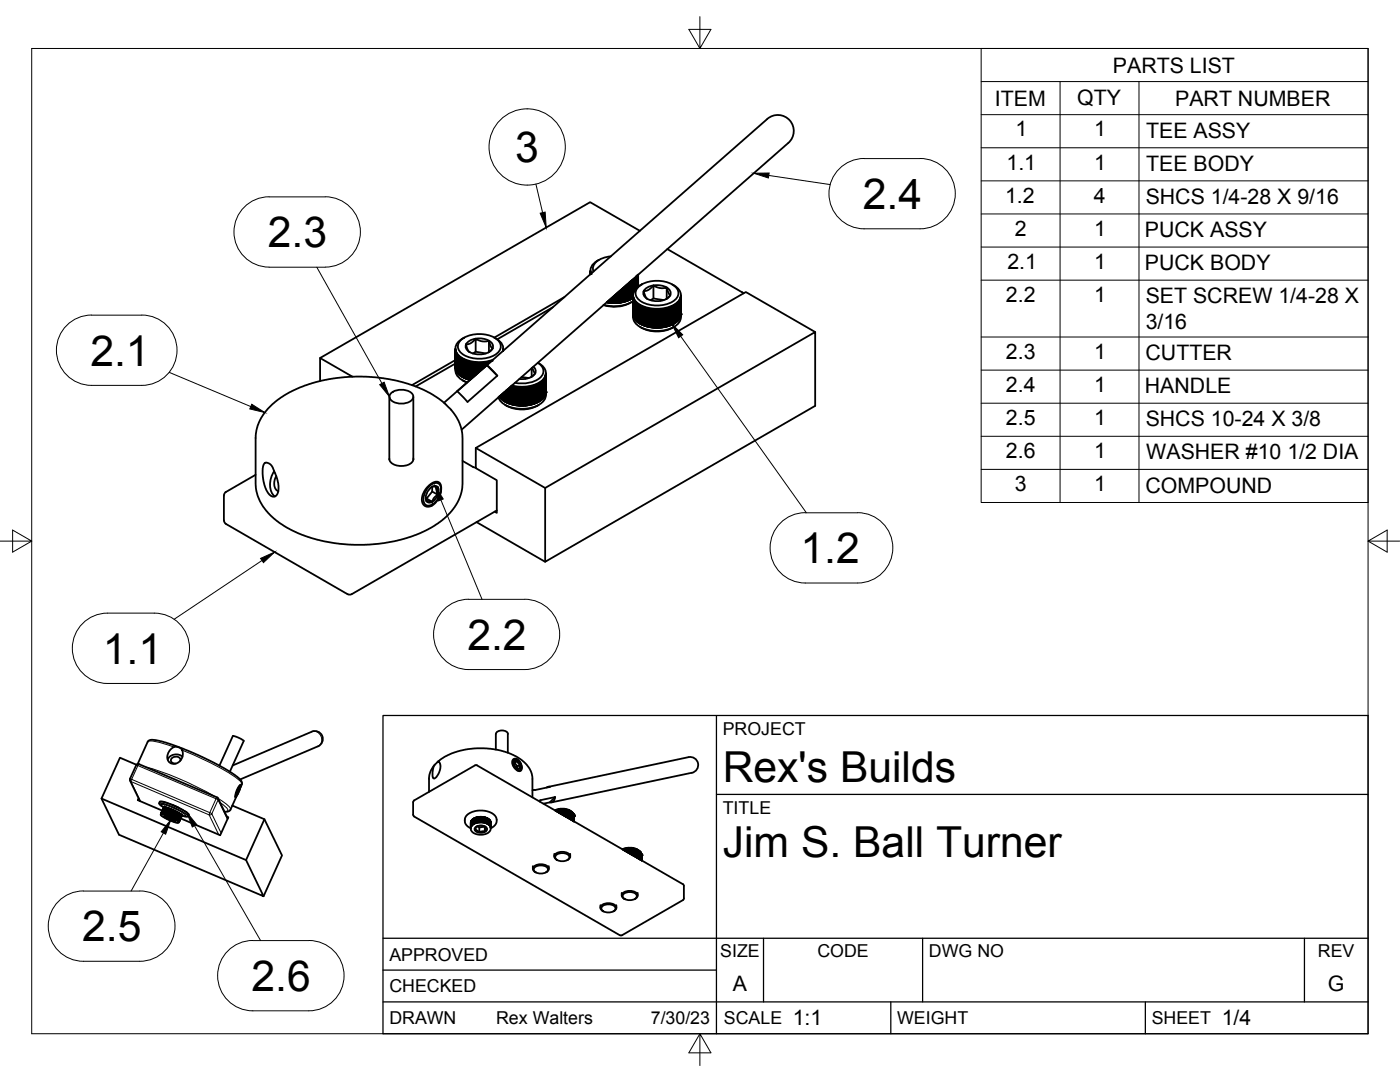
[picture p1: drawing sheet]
<svg xmlns="http://www.w3.org/2000/svg" width="279mm" height="216mm" viewBox="0 0 279 216" stroke-linecap="round" stroke-linejoin="round" font-family="sans-serif">
<!-- layer: Visible -->
<g fill="none" stroke="#000" stroke-width=".36">
<path d="M112.6 59.3l-14 8.1M117.8 54.1l.1 .4M117.8 54v.7M117.9 54.6v-.1v.2M119.2 52a2.08 2.08 0 0 0-1.2 2.6M119.5 51.8l-.3 .2M121.6 59.9v.4l-.2 .1v-.4M121.6 59.8v.6M121.8 59.7v.6l-.2 .1M121.9 59.6v.9l-.1-.2M121.9 51.1a4.2 4.2 0 0 0-3.4 1.9l-.2 .8 .2 .4M122 59.5v.8l-.1 .2v-.9"/>
<path d="M122.1 59.4v1.1M122.2 59.3v1l-.1 .2M122.3 59.2v1.3l-.1-.2M122.3 59.2v1.3M122.4 59.1l-.1 1.4M122.5 59v1.5M122.6 58.9l-.1 1.6M122.7 58.9v1.6l-.1-.2M122.8 58.8v1.7M122.9 58.8l-.1 1.7M123 58.7v1.8M123.1 58.6l-.1 1.9"/>
<path d="M123.2 58.5v2l-.1-.2M123.3 58.4l-.1 2.1v-2M123.4 58.3v2.1M123.5 58.2l-.1 2.2M123.7 58.1v2.3M123.7 58v2.4M123.8 57.9v2.5l-.1-.1M123.9 57.9v2.5M123.9 57.8v2.6M124.1 57.7v2.6l-.2-.1M124.1 57.7v2.6zM124.3 57.5v2.8"/>
<path d="M124.5 57.3v3l-.2-.1M124.7 57.2v3l-.2-.1M124.9 57v3.1M125.1 56.8v3.3M125.3 56.6v3.4l-.2-.1M125.5 56.5v3.4h-.2M125.6 56.3v3.6l-.1-.1M125.6 59.8l-.5 .2M125.8 56.2v3.6l-.2-.1M125.9 56v3.7l-.1-.1M126 56v3.7l-.3 .1M126 59.6h.1"/>
<path d="M126 56h.1M126.1 55.9v3.7M126.1 59.6h-.1M126.1 55.9l-.1 .1M126.3 55.9v3.6h-.2M126.3 59.4h.1M126.3 59h.1M126.3 58.9v4.4a3.2 3.2 0 0 0 3 2.5 6.4 6.4 0 0 0 6.2-1.4l.4-1.1M126.3 59l.1 .5M126.4 59.2v3.7M126.4 59.4l-.3 .2M126.4 55.8v2.7"/>
<path d="M126.4 59.4v3.8M126.4 55.7l-.3 .2M126.4 55.7l.1-.1v2.6M126.4 59.5l.1 .2M126.5 59.7v.1M126.5 59.7v3.6M126.5 59.8l.1 .1M126.6 59.8v3.7M126.6 59.9v3.7M126.6 59.9l.2 .2M126.6 55.5v2.4M126.7 55.4v2.4"/>
<path d="M126.8 55.4v2.4M126.8 55.4l-.2 .2M126.9 55.3v2.4M126.9 55.3v2.3M127 55.2v2.4M127 55.2l-.2 .2M127 55.1v2.4M127.1 55.1l-.1 .1M127.1 55v2.4M127.2 55v2.3M127.2 54.9v2.4M127.3 54.9v2.4"/>
<path d="M127.3 54.8v2.4M127.3 54.8v2.4v-2.4M127.4 54.8v2.4M127.5 57.2a6.3 6.3 0 0 1 7.3 0 1.77 1.77 0 0 1-.7 3 6.5 6.5 0 0 1-6.6-.4 1.64 1.64 0 0 1 0-2.6zM127.7 46.1l-9.9-5.8-53.9 31.1v4.6M127.7 56.9a2.04 2.04 0 0 0-1.4 2 2.04 2.04 0 0 0 1.4 1.9 7.2 7.2 0 0 0 7.4-.4 1.96 1.96 0 0 0 .8-1.9 1.96 1.96 0 0 0-1.4-1.6M128.1 56.7l-.4 .3M130.4 57l-.9 .8-.7 .3a.22 .22 0 0 0-.3 0 .22 .22 0 0 0 0 .3l.4 .9 .3 .3M130.4 59.6l-.6 .3M133.1 59.6v-2.2l-1.4 .1-1.3-.5v2.6l2.1 .3M133.1 57.4l.2 .9 .5 .6M133.1 57.4a4 4 0 0 0-4.4 .4 1.16 1.16 0 0 0 .5 1.8"/>
<path d="M133.1 57.4a1.25 1.25 0 0 1 .7 1.5M133.2 49.7l15.2 8.8M133.8 58.9a3.7 3.7 0 0 1-4.6 .7M133.8 58.9l-.9 .8M134.1 56.7l.4 .3M135.6 60v3.6M135.6 60l-.1 .1M135.6 59.9v3.6M135.7 59.9l-.1 .1M135.7 59.8l-.1 3.6M135.8 59.6v3.7M135.8 59.6l-.1 .3"/>
<path d="M135.8 59.4v3.7M135.9 58.9v4.4M135.9 59.1l-.1 .5M135.9 59v.1M63.9 71.4l6.4 3.8M77.7 79.2v12.5M78 78.5a3.2 3.2 0 0 1 4.4 .3 1.21 1.21 0 0 1-1.1 1.6 3.2 3.2 0 0 1-3.5-.9v-.7zM82.5 79.2v12.5M90.9 69.6v.5M90.9 69.5v4.4a2.91 2.91 0 0 0 2.3 2.4M90.9 72.5l-7.9 4.6M90.9 73.4h.1"/>
<path d="M90.9 71.8l-8.7 5.1M90.9 73.2v.2M90.9 73.4v.3M90.9 73.6h.1M90.9 70.1l.1 3.8M90.9 73.7h.1M90.9 73.7l.3 .5M90.9 70.1l.2 .3M91 70.3l.1 3.7M91.1 70.4v3.7M91.1 70.4l.1 .2M91.1 70.6v3.6"/>
<path d="M91.2 74.2h.1M91.2 70.6l.1 .2v3.6l-.1-.2M91.2 78.1l6-5.2 2.1 2.1-6 5.2zM91.2 70.7l.1 3.6M91.3 70.8v3.6M91.3 74.4h.1M91.3 74.4l.1 .1M91.3 70.8l.1 .1M91.4 70.9v3.7l.1-.1M91.4 74.5l.4 .4M91.4 70.9l.3 .2M91.5 71v3.7h.1"/>
<path d="M91.6 71.1v3.7h.2M91.7 71.1l.1 .1v3.7M91.8 74.9l.1 .1M91.9 71.4v3.6M91.9 74.9h-.1M91.9 71.3l-.1-.1v3.7M91.9 75l.2 .1M91.9 71.4h.2M92 67.8a6.3 6.3 0 0 1 7.3 0 1.77 1.77 0 0 1-.6 3.1 6.5 6.5 0 0 1-6.7-.5 1.64 1.64 0 0 1 0-2.6zM92 71.5l.1 3.6M92 75h-.1M92.1 75.1l.1 .1"/>
<path d="M92.1 71.4l.1 .1M92.2 71.5v3.7M92.2 75.1h-.1M92.2 75.2l.5 .2M92.2 71.5l.2 .1M92.3 75.9l.3 .2M92.3 67.6a2 2 0 0 0-1.4 1.7 2 2 0 0 0 1.1 2 7.5 7.5 0 0 0 6.4 .5M92.4 71.6v3.7l.1-.1M92.4 75.2h-.2M92.4 71.6l.1 .1M92.5 71.7v3.7l.2-.1M92.5 71.7l.2 .1"/>
<path d="M92.6 67.4l-.3 .2M92.6 76l.6 .3M92.7 71.8v3.6M92.7 75.4l.4 .2M92.7 71.8l.2 .1M92.9 71.9v3.6M92.9 75.4h-.2M92.9 71.9v3.6h.1M92.9 71.9h.2v3.7M93.1 75.6l.7 .2M93.1 72l.3 .1M93.2 72v3.7l.2-.1"/>
<path d="M93.2 75.5l-.1 .1M93.4 72.1l.1 3.6 .1-.1M93.5 72.1h.1M93.6 72.2v3.6l.2-.1v-3.5M93.7 72.1l.2 .1M93.9 72.2l-.1 3.6M93.9 72.2h.2l-.1 3.4M94.1 72.2l.2 .1M94.3 72.3l-.1 3.1M94.3 72.3v3.1M94.3 72.3h.4v2.7M94.5 72.3l-.1 2.9"/>
<path d="M94.5 72.3v2.9M94.6 72.3v2.8M94.7 72.3l.2 .1M94.8 72.4v2.5M94.9 72.4v2.4M94.9 67.6l-.7 .7-.9 .4a.21 .21 0 0 0-.3 .1 .21 .21 0 0 0 .1 .3l.4 .9 .2 .3M94.9 70.2l-.6 .3M94.9 72.4h.3M95.1 72.4v2.3M95.1 72.4v2.2M95.2 72.4h.2M95.3 72.4v2.1"/>
<path d="M95.4 72.4v2M95.4 72.4h.2M95.5 72.4v1.9M95.6 72.4v1.9M95.7 72.4v1.7M95.8 72.4v1.7M95.8 72.4v1.6M95.8 72.4h-.2M95.9 72.4v1.6M96 72.4v1.5M96 72.4h-.2M96.1 72.4v1.4"/>
<path d="M96.2 72.4v1.3M96.3 72.4v1.2M96.5 72.4v1.1M96.5 72.3l-.4 .1M96.5 72.3h.2v1M96.5 72.4v1M96.9 72.3v.8M96.9 72.3h-.2l.1 .9M97.1 72.3v.6M97.1 72.3h-.2M97.2 72.9l2.1 2.1M97.3 72.2v.5"/>
<path d="M97.4 72.2l-.2 .1M97.6 72.2l-.1 .3M97.6 72.2h-.2M97.6 72.2l.2-.1-.1 .2M97.6 70.2v-2.2l-1.5 .1-1.2-.5v2.6l2.1 .3M97.6 68l.3 1 .4 .6M97.6 68a4 4 0 0 0-4.4 .4 1.25 1.25 0 0 0 .9 2 3.7 3.7 0 0 0 4.2-.9M97.6 68a1.25 1.25 0 0 1 .7 1.5M97.9 72.1v.1M98 72.1h-.2M98.1 72h.1M98.2 72h-.2"/>
<path d="M98.2 72h.1M98.3 69.6l-.8 .7M98.7 67.4a2.36 2.36 0 0 1 1.6 2.7M99.7 79.1h.1M99.7 79.1v.1M99.8 79.2v.1M99.8 79v.2M99.8 79.2h.1M99.8 79v.4M99.8 79.4h.1M99.8 79.4l.1 .1M99.9 79.5l.1 .1"/>
<path d="M99.9 78.9v.6M99.9 79.5h.2M100.1 79.6l.8 .6M100.1 78.8v.8M100.1 79.6h.1M100.2 78.7v1h.1M100.3 78.5v1.3h.1M100.4 69.8v.2v-.1M100.4 69.5v.5M100.4 78.4v1.5h.2M100.4 69.6v.3M100.6 78.3v1.7h.1"/>
<path d="M100.7 78.2v1.9h.2M100.9 78v2.2M101 77.9v2.4M101.2 77.7v2.7M101.4 77.6v2.8M101.4 77.6v2.9l.2-.1M101.6 77.4v3.1M101.8 77.3v3.3M102 77.1v3.5M102 77l.8 .2M102.2 77.1v3.6M102.2 77.1v3.6l.2-.1v-3.5v3.7"/>
<path d="M102.6 77.2v3.4l-.2 .2M102.6 77.2v3.6M102.8 77.2v3.5l-.2 .1M102.8 77.2v3.6M102.8 77.2h.2M102.8 77.2v3.6l.2-.1v-3.5M103 77.2v3.7M103.2 77.3v3.5l-.2 .1M103.2 77.3v3.6M103.4 77.3v3.5l-.2 .1M103.5 77.3h1.3M103.6 77.3v3.5l-.2 .1"/>
<path d="M103.7 77.3v3.6M103.8 77.3v3.5l-.1 .1M103.9 77.3v3.7M104 77.3v3.5l-.1 .2-.1-.2M104.1 77.3v3.7l-.1-.2M104.1 75.2l1.4 .2M104.1 77.3v3.7l.1-.2v-3.5M104.3 77.3v3.7l-.1-.2M104.4 77.3v3.7v-3.7M104.5 77.3v3.6l-.1-.1M104.6 77.3v3.6M104.8 77.3v3.6"/>
<path d="M104.8 77.3h.2v3.6l-.1-.1M104.9 77.3l-.1 3.6M105 77.3v3.6l.1-3.6M105.2 77.2l-.2 .1M105.2 77.3v3.6M105.3 77.3l-.1 3.6-.1-.1M105.4 77.2v3.7l-.1-.1M105.4 77.2h-.2M105.5 77.2v3.7zM105.6 77.2v3.6l-.1-.1M105.6 77.2h-.1M105.7 77.2v3.6"/>
<path d="M105.9 77.2v3.6M105.9 77.1l-.2 .1M106.1 77.1v3.6M106.1 77.1h-.2M106.1 73.4v1.8M106.2 73.3l.4 .9a.32 .32 0 0 1 .2 .4 .32 .32 0 0 1-.3 .2l-.5 .4M106.3 77l-.2 .1M106.3 77v3.7M106.3 77h.2v3.6M106.4 73.2a1.2 1.2 0 0 1 .5 1.2 1.2 1.2 0 0 1-1 .9l-1 .3h-1.2M106.7 76.9v3.7l-.2-.1M106.8 76.9v3.6"/>
<path d="M106.9 76.8l-.4 .2M107 76.8v3.6l-.2-.1M107 76.8h-.1M107.2 76.7v3.6M107.2 76.7h-.2M107.4 76.6v3.6M107.4 76.6l-.2 .1M107.5 72.5l-.2-.1a1.81 1.81 0 0 1 1.2 1.7 1.81 1.81 0 0 1-1.3 1.7 6.7 6.7 0 0 1-4.4 .6M107.5 76.5v3.7l-.1-.1M107.5 76.5l-.1 .1M107.5 72.5a2.05 2.05 0 0 1 1.4 1.9 2.05 2.05 0 0 1-1.4 2 7.5 7.5 0 0 1-5.4 .5M107.5 76.5v3.7"/>
<path d="M107.6 76.5l.2-.2v3.7l-.1-.1M107.7 76.4v3.7l-.2-.1M107.7 76.4v3.7M107.8 80h-.1M107.8 76.3v3.7M108 76.2v3.7l-.2-.1M108.1 76.1v3.7l-.1-.1M108.1 79.7h.1M108.2 76v3.7M108.2 79.6l-.3 .3M108.2 76l-.3 .3M108.3 75.9v3.6h-.1"/>
<path d="M108.3 79.5l-.1 .1M108.3 75.9l-.1 .1M108.4 75.9v3.6M108.4 75.8v3.6M108.5 75.7l-.1 3.6M108.5 75.7v3.6M108.5 79.2h.1M108.5 79.3l-.1 .2M108.6 75.5v3.7M108.6 79.2v.1M108.6 75.5l-.2 .4M108.7 75.4l-.1 3.7"/>
<path d="M108.7 79h.1M108.7 79.1l-.1 .1M108.7 75.4l-.1 .1M108.8 75.3v3.7M108.8 78.8h.1M108.8 78.9l-.1 .1M108.8 75.3l-.1 .1M108.8 75.3v-.1v3.6M108.8 78.7h.1M108.8 78.8v.1M108.9 78.6h.1M108.9 78.7l-.1 .1"/>
<path d="M108.9 74.9v3.8M108.9 78.4h.1M108.9 74.9l-.1 .3M108.9 78.6v.1M108.9 74.4v4.4M108.9 78.4v.1M108.9 78.2v.2M108.9 74.6v.3M108.9 78.8a3.1 3.1 0 0 1-2.6 2.5 7 7 0 0 1-6.2-1.1l-.6-.9M110.3 61.3l-11.1 6.4M121.1 60.3l.6 .1M121.2 60.2v.2"/>
<path d="M121.4 60l-.2 .4v-.2M121.4 60v.4v-.2M121.6 60.3v.1M121.7 60.4h.4M122 60.3l.1 .2M122.1 60.4h.2M122.3 60.4l.2 .1M122.4 60.3l.1 .2M122.8 60.5h-.2M122.9 60.3l.1 .2M123.3 60.3l.1 .1M123.4 60.4l-.6 .1"/>
<path d="M123.5 60.3l.1 .1M123.7 60.4h-.2M123.9 60.4h-.2M124.1 60.2l.2 .1M124.3 60.3l-.4 .1M124.5 60.2l-.2 .1M124.7 60l.2 .1M124.9 60l.2 .1M124.9 60.1l-.4 .1M125.1 60l-.2 .1M125.6 60.5a6.8 6.8 0 0 1-5.2 .4M126 60.3l-.4 .2"/>
<path d="M126.3 62.7h.1M126.3 62.6l.1 .6M126.4 60a7.3 7.3 0 0 1-5.9 .8M126.4 63.1h.1M126.4 63.2l.1 .1M126.4 63.2h.1M126.5 63.3v.1M126.5 63.3h.1M126.5 63.4l.1 .2M126.6 63.6h.1M126.6 63.6l.2 .2M126.7 60l.1 3.7"/>
<path d="M126.8 60.2v3.6M126.8 63.8h.1M126.8 63.8l.1 .1M126.8 60.2l.1 .1M126.9 63.9l.3 .3M126.9 60.3l.2 .2M126.9 60.3v3.6M126.9 63.9h.1M127 60.4v3.7l.1-.1M127.2 60.6l-.1-.1v3.7l.1-.1M127.2 64.2l.2 .1M127.4 60.7v3.7"/>
<path d="M127.4 64.2l-.2 .1M127.4 60.7l-.2-.1v3.7M127.4 64.3l.1 .1M127.4 60.7l.1 .1M127.5 60.8v3.7M127.5 64.3l-.1 .1M127.5 64.4l.2 .1M127.5 60.8l.2 .1M127.7 64.4l-.2 .1M127.7 64.5l.3 .2M127.7 65.2l.4 .2M127.8 61v3.6h.2"/>
<path d="M127.8 64.5l-.1 .1M128 61.1v3.6M128 61.1l-.3-.2v3.7M128 64.7l.2 .1M128 61.1l.2 .1M128.1 65.4a6.7 6.7 0 0 0 6 0M128.2 61.2v3.6M128.2 64.7h-.2M128.2 61.2l.3 .1M128.2 64.8l.1 .1M128.3 61.3v3.6M128.3 64.8h-.1"/>
<path d="M128.3 64.9h.2M128.4 61.3v3.6l.1-.1M128.5 61.3v3.7M128.5 61.3l1.9 .4M128.5 64.9l.2 .1M128.7 61.4v3.6M128.7 64.9l-.2 .1M128.7 65l1 .3M128.9 61.5v3.6l.2-.1M128.9 65h-.2M129.1 61.5v3.7M129.1 61.5v3.7l.2-.2v-3.4v3.6l.2-.1v-3.5v3.7"/>
<path d="M129.5 65.1v.1M129.5 65.3l.2-.2v-3.4v3.6M129.7 65.1v.2M129.7 65.3h.2M129.8 61.7v3.6l.1-.1v-3.5v3.6v-.1M130 65.3l.4 .1M130 61.7v3.6M130.1 61.7v3.5l-.1 .1M130.1 65.2l.1 .1M130.2 61.7v3.6M130.3 61.7v3.5l-.1 .1M130.3 65.2l.1 .2"/>
<path d="M130.4 61.7v3.7M130.4 65.4h.2M130.4 61.7h.4M130.5 61.7v3.5l-.1 .2M130.5 65.2l.1 .2M130.6 61.8v3.6M130.6 65.4h.2M130.7 61.8v3.5l-.1 .1M130.8 61.8v3.6M130.8 61.7h.3M131 61.8v3.5l-.2 .1-.1-.1M131 61.8v3.6v-.1"/>
<path d="M131.1 61.8v3.6l.1-.1v-3.5M131.3 61.8v3.6l-.1-.1M131.3 61.8v3.6l.1-3.6M131.5 61.8v3.6l-.1-.1M131.5 65.4h-.7M131.5 61.8v3.6M131.6 61.8l-.1 3.6M131.6 65.3l.1 .1M131.7 61.7v3.7M131.7 65.4h-.2M131.8 61.7l-.1 3.7M131.9 61.7v3.7l-.1-.2"/>
<path d="M131.9 65.3l-.2 .1M131.9 61.7h-.8M132 61.7v3.7M132 61.7l.4-.1v3.7M132.2 61.7v3.6M132.2 61.7v3.6l-.2-.1M132.2 65.2l.2 .1M132.4 65.3h-.4M132.4 61.7v3.6zM132.6 61.6v3.7l-.2-.1M132.6 65.2l-.2 .1M132.6 61.6h-.2"/>
<path d="M132.6 61.6v3.7M132.6 65.1l.2 .1M132.8 65.2h-.2M132.8 61.6v3.6zM132.8 65.1l.2 .1M133 61.6v3.6M133 65l.2 .1M133 65.2h-.2M133.2 61.5l-.6 .1M133.2 65.1l-.2 .1M133.2 61.5v3.6M133.2 65l.2 .1"/>
<path d="M133.4 61.4v3.7M133.4 65l-.2 .1M133.4 61.4l-.2 .1M133.4 61.4l.6-.2v3.7M133.6 61.4v3.6l-.2-.1M133.6 64.9h.2M133.8 61.3v3.6M133.8 64.8l.2 .1M133.8 64.9l-.4 .1M134 64.8l-.2 .1M134.1 61.2v3.6l-.1-.1M134.2 61.1v3.7"/>
<path d="M134.2 64.6l.1 .1M134.2 64.8h-.2M134.2 61.1l-.2 .1M134.2 61.1l.4-.2v3.6l-.3 .2M134.3 61v3.7M134.3 64.7l-.1 .1M134.5 61v3.6h-.2M134.5 65.2l-.4 .2M134.5 61v3.6M134.6 60.9v3.6h-.1M134.8 60.8v3.6h-.2M134.8 64.4l-.1 .1"/>
<path d="M134.8 60.8h-.1M134.8 60.8v3.6M134.8 64.3h.1M134.8 60.7h.1v3.6M134.9 64.2h.1M134.9 64.3l-.1 .1M134.9 60.6l.2-.1-.1 3.7M135.1 64.2l-.2 .1M135.2 60.5v3.6h-.2M135.2 64.1l-.1 .1M135.2 60.4l-.1 .1M135.2 60.4l.3-.3v3.6l-.3 .4"/>
<path d="M135.3 60.3v3.7h-.1M135.4 60.2v3.7h-.1M135.5 60.1l-.1 3.7M135.5 63.6h.1M135.6 63.5h.1M135.6 63.6l-.1 .1M135.7 63.5l-.1 .1M135.7 63.3h.1M135.8 63.3l-.1 .2M135.8 63h.1M135.8 62.9h.1M135.9 62.9l-.1 .3"/>
<path d="M135.9 62.7v.2M135.9 62.6v.1M162.7 66.3l-13.9-8-53.8 31.1v4l4.1 2.4v6.5l-.4-.2M45.1 98.2l-.4 .6v5.1l.2 .5 24.5 14.2M51 94.7l-5.9 3.5M52.7 92.5l.6-.2 .8 .5 .4 .7 .8 2 .3 1.4v1l-.4 .9-.5 .3-.6-.1-.5-.5-.9-1.8-.3-2.1v-1.1zM53.6 81.4l1.7-1.5 1.7-1.2 2.4-1.2 2.4-.9 2-.5 3.3-.7 3.2-.2h2.8l2.7 .2 2.7 .4 2.8 .7 2.4 .9 1.9 .9 1.9 1.2 1.3 1.1 1.9 2a8.4 8.4 0 0 1 1.6 4.8v9.2l-.2 1.4-.6 1.9-.8 1.3-1.2 1.5-1.4 1.2-2.2 1.5-2.1 1-1.9 .7-3.2 .9-3.1 .5-2.9 .2h-3l-3-.3-2.6-.5-2.7-.8-4-1.7-1.5-1-1.8-1.5-1.2-1.3-1-1.6-.7-2-.2-1.4 .1-10 .3-1.5 .4-1 .8-1.4zM54.7 94a4.3 4.3 0 0 0-.2 4.8l.4 .3M55.1 95a2.39 2.39 0 0 0 .2 2.9l.2 .1M82.5 91.5a1.59 1.59 0 0 1-1.6 1.4 2.8 2.8 0 0 1-3.2-1.1v-.3M85 99.3l.1 .7M85.1 99.5l1.2 .6"/>
<path d="M85.2 97.3l.9-.8 .9-.4 .4 .1 .4 .2 .3 .8-.2 1.3-.7 1.4-.8 .9-.9 .3-.6-.1-.4-.3-.3-1 .2-1.1zM85.8 96.9a1.37 1.37 0 0 1 2-.2 3.2 3.2 0 0 1-2.4 4.2 1.26 1.26 0 0 1-.8-1.8 4.1 4.1 0 0 1 1.2-2.2zM86.3 97.1h.6a.28 .28 0 0 1 .3 .1 .28 .28 0 0 1 0 .3v.6a.55 .55 0 0 1-.3 1l-.4 .5a.52 .52 0 0 1-.3 .5 .52 .52 0 0 1-.6-.1h-.5M86.3 98.1l-1.2 1.4h-.1M86.3 97.1v1M86.3 98.1l1.1 .6M86.3 97.1a.87 .87 0 0 1 1.1 .1 .87 .87 0 0 1 .1 1.1l-.5 1.1-.7 .7M86.3 97.1a2.52 2.52 0 0 0-1.2 2.9M88 97.4v.2M88.6 80.4l64.5-56.7a3.2 3.2 0 0 1 4.5 .3 3.2 3.2 0 0 1-.3 4.5l-65.2 57.2M92.3 92l2.1 1.2M94.4 93.2l.6 .1"/>
<path d="M95 89.4l13.8 8 53.9-31.1v14.7l-53.9 31.1v-14.7M100.8 80.8l.3 .2M100.9 80.2l.1 .1M101 80.2h-.1M101 80.3h.2M101.1 81a6.7 6.7 0 0 0 6.1 0M101.2 80.2l-.2 .1M101.2 80.4h.2M101.4 80.3l-.2 .1M101.4 80.4l.2 .1M101.6 80.5l.2 .1M101.8 80.5h-.2"/>
<path d="M101.8 80.6h.2M102 80.5l-.2 .1M102 80.6l.4 .1M102.2 80.6h-.2M102.4 80.7l.2 .1M102.6 80.6v.2M102.6 80.8h.2M102.8 80.7v.1M102.8 80.8l.2 .1M103 80.7v.2M103 80.9h.2M103 80.9v-3.7l.4 .1v3.6"/>
<path d="M103.2 80.8v.1M103.2 80.9h.2M103.4 80.8v.1M103.5 80.9h.2M103.6 80.8l.1 .1M103.7 80.9h.9M104.6 80.8l.2 .1M104.8 80.9h-.2M105 80.9h-.2M105.2 80.9h-.2M105.4 80.8l-.2 .1M105.6 80.8h-.1"/>
<path d="M105.7 80.7l.2 .1M105.9 80.8h-.2M105.9 80.6l.2 .1M106.1 80.6l.2 .1M106.1 80.7l-.2 .1M106.3 80.7h-.2M106.3 80.5l.2 .1M106.5 80.6l-.2 .1M106.7 80.4l.1 .1M106.9 80.5l-.4 .1M107 80.4l-.1 .1M107 80.3h.2"/>
<path d="M107.2 80.2h.2M107.2 80.3l-.2 .1M107.4 80.2l-.2 .1M107.5 80.8l-.3 .2M107.5 80.1l-.1 .1M107.7 80l-.1 .1M69.4 118.6h.8M85.1 100a.81 .81 0 0 0 1.2 .1M86.3 100.7l-.2 .1M95.1 104.2l13.7 7.9M99.1 101.9l-28.9 16.7M20.3 159.3l28.8 12.3"/>
<path d="M27.2 152.6l-3.3-1.4-3.6 8.1 3.4 7.3 28.9 12.2-3.5-7.2 3.7-8.1M27.5 152.4l2-4.5 .7-.3 1.5 .2 2.7 .8 3.3 1.3 3.9 1.7 3.1 1.7 2.2 1.4 1.1 .9 .3 .8-.3 .8M27.7 159.3l-.2 .4 4.9 2.1M27.7 152.5l15.6 6.6 2.2 4.2M27.7 152.5l-.5 .2-1.3 2.9 2 4.2M34 149.6l.6-.5 .5-.1 .7 .2 .5 .4 .2 .5-.1 .8-.3 .7-.5 .6-1.1 .2-.4-.1-.5-.4-.2-.9 .2-.8zM36 151.8a.94 .94 0 0 0-.7-.9 .94 .94 0 0 0-1 .4 .67 .67 0 0 0 0 .9 .67 .67 0 0 0 .8 .2M36.4 151a1.87 1.87 0 0 0-2.9 .6M46.5 146.9l-2.7 5.9M46.5 146.9a4.6 4.6 0 0 1 2.1 .9l-2.7 6.2M47.1 159h-.2M47.1 158.6l.1 .1"/>
<path d="M47.2 158.3l.2 .1M47.2 158.8l-1.2 2.8-.5 .3-.7 .1M47.4 158.4l-.2 .3M47.5 157.5l.3 .1-.3 .4a.32 .32 0 0 1-.3 .5M47.8 157.6l.1-.6-.5 .8-.2 .9M47.8 157.6l-.4 .8M47.8 157v.6M48 156.7a3 3 0 0 1-1 2.2l.2-.9zM48 156.6v.1M48 157v-.4l-.7 .9-.3 .8v.8l.2-.2M63.4 148.9l-15.5 6.6M63.5 148.9a1.6 1.6 0 0 0 .8-2.1 1.6 1.6 0 0 0-2.1-.8l-15.8 6.7"/>
<path d="M82.6 159.7l12.2-7h.4l41.1 23.7M82.7 159.7l-.2 .4M86.8 152.6l-.7 1-.4 1.2-.1 3.2M86.9 152.5l.6-.5 .3 .3 .1 .8-.5 1.5-.5 .6-.3 .1-.2-.2-.1-1 .3-1.2zM87.4 152l1.5-1.1 2.4-1 2.7-.5 3-.1 3 .5 2.4 .8 1.7 1.1 1.4 1.4a3.9 3.9 0 0 1 .8 2.3v3.7M99 146.5v3.1M99 146.4a1.38 1.38 0 0 1 2.4 0M101.3 146.5v3.7M102.4 151.5l.7-.1 .7 .7 .3 1v.5l-.2 .2-.7-.1-.8-.8-.2-.6v-.5zM102.6 152.2l.6 .7v.5l.6-.1v-.7l-.6 .3M102.6 151.5a1.41 1.41 0 0 1 1.3 2.2 1.41 1.41 0 0 1-1.3-2.2zM102.7 151.9a.78 .78 0 0 1 1.1 .6 .56 .56 0 0 1-.3 .9l-.7-.5-.2-.5z"/>
<path d="M102.7 151.9l-.1 .4M102.7 151.9l.2 .1a.31 .31 0 0 1 .3-.1 .31 .31 0 0 1 .2 .3l.4 .4M103.1 151.6h.1M103.2 151.9l-.5 .3M104.1 153.1v.1M106.8 157.6l-.5 .1M109.1 157.1l.6-.1-2.9 .6M109.4 157l28-5.9a1.6 1.6 0 0 1 1.9 1.2 1.6 1.6 0 0 1-1.2 1.9l-28 5.9M110.8 159l-3 .7v.3M110.8 159l-1.1 1.1M110.8 159a.97 .97 0 0 1-1.1 1.1M32.2 162.3l.5-1.2-.9-.7 .2-.5 1.3 .3 1.8 .7 1.7 .9 .9 .7-.2 .5-1.2-.2"/>
<path d="M32.2 162.3h.1M32.3 162.2l-.1 .1M32.3 162.3h-.1M32.4 162l-.2 .3M32.4 162.3h.1M32.5 162h.1M32.6 162h.1M32.7 161.1h.1M32.7 162h.1M32.7 161.1l-.5 1.2M32.8 161.1h-.1M32.8 162.8a3.9 3.9 0 0 1 2.2 1.1 3.9 3.9 0 0 1-2.2-1.1z"/>
<path d="M32.8 161.1h.1M32.8 160.8l-.7 1.8 .5 .4 1 .6 1.5 .5 .5 .1 .8-1.7M32.8 161.1l-.6 1.2M32.9 161.1l-.6 1.2M32.9 161.1h.1M32.9 162.1h.1M32.9 161.1l-.5 1.2M33 161.1l-.6 1.2M33 161.2h.1M33 161.1l-.5 1.2M33 162.9v.1l.6 .2 .4 .4h.4l.4 .2v-.1M33.1 162.1h.1"/>
<path d="M33.1 162.9l-.1 .1M33.1 162.5h.1M33.1 161.1l-.5 1.2zM33.1 161.2h.1M33.1 161.1h.1M33.2 161.1l-.6 1.2M33.2 162.2h.1M33.3 161.2l-.6 1.2zM33.3 161.2h.1M33.3 161.2l-.6 1.2M33.4 161.3h.1M33.4 161.2l-.5 1.2"/>
<path d="M33.5 162.2v.1M33.6 161.3l.1 .1M33.6 161.3l-.5 1.2zM33.6 161.3h.1M33.7 162.3v.1M33.7 161.3l-.6 1.2M33.8 161.4l-.5 1.2M33.8 161.4h.1M33.8 161.3l-.5 1.3M33.9 162.4l.1 .1M34 161.5h.1M34.1 161.4l-.6 1.3"/>
<path d="M34.1 161.4v.1M34.1 163.3l-.1 .3M34.1 162.5l.1 .1M34.1 161.5l-.6 1.2M34.3 161.6h.1M34.3 161.5l-.6 1.3zM34.3 161.5l-.6 1.3M34.3 160.6l1.3 .6M34.3 162.6l.1 .1M34.4 163.1h.1M34.4 162.7l-.1 .3M34.5 161.7h.1"/>
<path d="M34.5 161.6l-.5 1.3zM34.5 161.6l-.5 1.3M34.6 162.7v.1M34.6 162.8l-.1 .3M34.7 161.8h.1M34.7 161.7l-.4 1.3M34.7 161.7l.1 .1M34.8 162.8v.1M34.8 161.8l-.5 1.2M34.8 161.8l-.4 .9M34.8 163.3h.1M34.9 161.9h.1"/>
<path d="M34.9 161.8l-.5 1.3M35 161.8v.1M35 162.9v.1M35 161.9l-.5 1.2M35 161.9l-.4 .9M35.2 162h.1M35.2 163v.1M35.2 163.5h.1M35.2 162l-.5 1.2zM35.3 162l-.1-.1-.5 1.3M35.4 163.1v.1M35.4 163.6h.1"/>
<path d="M35.4 162.1h.1M35.4 163.2l-.1 .3M35.4 162.1l-.5 1.2M35.5 162.1l-.6 1.2M35.5 162.1h-.1M35.5 162.1l-.7 1.2M35.5 163.2v.1M35.6 162.2h.1M35.6 162.2l-.4 .9M35.6 163.3h.1M35.6 162.2l-.5 1.2M35.6 162.2l-.5 1.2 .1-.3"/>
<path d="M35.6 163.3l-.1 .4M35.7 162.3h.1M35.7 163.9h.1M35.7 163.4h.1M35.8 162.3l-.5 1.2M35.8 162.3l-.4 .9M35.8 163.4l-.2 .4M35.8 163.9h.1M35.8 163.8v.1M35.8 162.3l-.6 1.2M35.8 163.5l-.1 .4M35.8 163.5h.1"/>
<path d="M35.8 163.7v.2M35.9 162.4h.1M35.9 162.4l-.5 1.2 .1-.3M35.9 162.4l-.4 .9M36 162.4l-.7 1.2M36 162.5h.1M36 162.5l-.4 .8M36.1 162.5h-.1M36.1 162.5l-.6 1.2M36.1 162.6h.1M36.1 162.5l-.5 1.3M36.1 162.6l-.3 .8"/>
<path d="M36.1 162.5h.1M36.2 162.6h-.1M36.2 162.6l-.6 1.2M36.2 162.7h.1M36.2 162.6l-.5 1.2M36.2 162.6h.1M36.2 162.6l-.4 .9M36.2 162.6l-.5 1.3M36.3 162.7h.1M36.3 162.7l-.5 1.2M36.3 162.7l-.6 1.2M45.3 162.9l.3 .2-1.7 3.6-7.9-3.4"/>
<path d="M46.4 160.7l6.4 2.8 3.5 7.2-3.7 8.1M82.4 160.1v2.5M82.5 162.6l.2 .3M82.6 162.9l41.1 23.7M94 163.9v1.8l.6 .5 1.1 .4 1.2-.2 .8-.5 .2-.4v-1.6M94 164.1v1.2l-.9-.7-.3-.6 .1-1 .7-.7 1.7-.5 1.9 .1 1.3 .6 .6 .8v.7l-.2 .5-1 .8M94 164h.1M94 165.2h.1M94 164.1h.1M94 163.9v.1M94 163.9v1.1M94 163.8v1.1"/>
<path d="M94 164.7v.3M94.1 164.9h-.1M94.1 163.8h-.1M94.1 163.7v1.1zM94.1 163.7v1.1M94.2 163.7l-.1 .1M94.2 164.5h-.1M94.2 163.6v1.1zM94.3 163.5v1.1M94.3 164.3l-.1 .1M94.3 164.6l-.1 .1M94.3 163.5l-.1 .1"/>
<path d="M94.4 163.4v1.1M94.4 164.2h.1M94.4 163.5h.1M94.4 164.5v.1M94.4 163.4v.1M94.5 163.4v1.1zM94.5 163.3l.1 1.1M94.6 164.1h-.1M94.6 163.4h-.1M94.6 164.4h-.1M94.7 163.3v1.1M94.8 163.2v1.1"/>
<path d="M94.8 164h-.1M94.8 163.3h-.1M94.8 164.3h-.1M94.8 163.2h-.1M94.8 165.2a1.54 1.54 0 0 1 2.4 .2 1.45 1.45 0 0 1-2.5 0zM94.9 163.2v1.1zM94.9 163.2v1.1M95 163.9l-.1 .1M95 163.2h-.1M95.1 165l.7-.2 .8 .1a.34 .34 0 0 1 .4 .2 .34 .34 0 0 1-.1 .4 .42 .42 0 0 1-.6 .4 1.29 1.29 0 0 1-1.4-.3zM95.1 163.1v1.1zM95.2 163.1v1.1"/>
<path d="M95.2 163.9h-.1M95.2 163.1l-.1 .1M95.2 164.2h-.1M95.2 163.1h-.1M95.2 164.9l.5 .2 1-.1M95.3 163v1.1M95.4 163v1.1M95.5 163.8h-.1M95.5 163.1h-.1M95.5 164.1h-.1M95.5 163h-.1M95.6 163v1.1z"/>
<path d="M95.6 163v1.1M95.7 165.1v1M95.7 163.8h-.1M95.7 163.1h-.1M95.8 163v1.1M95.9 163.8h-.1M95.9 163h-.1M96.1 163.8h.1M96.1 163l.1 .1M96.2 163v1.1M96.2 163h-.1l.1 1.1M96.3 164.1h.1"/>
<path d="M96.3 163h.1M96.3 163.8h.1M96.4 163.1v1M96.4 163.1l-.1 1M96.6 163.1v1.1M96.6 164.1l.1 .1M96.6 163l.1 .1M96.6 163.8l.1 .1M96.6 163.1h.1M96.6 163.2v1M96.8 165v.9M96.8 163.9h.1"/>
<path d="M96.8 163.2h.1M96.9 163.1v1.1zM96.9 163.1h-.1l.1 1.1M97 163.2v1.1M97 164.3h.1M97 163.2h.1M97 164l.1 .3M97 163.2l.1 .1M97.1 163.2v.1M97.1 163.2v1.1M97.2 164.1h.1M97.2 163.3h.1"/>
<path d="M97.3 164.1v.3M97.3 163.3v.1M97.3 163.3v1.1M97.4 163.4l.1 .1M97.4 163.5l.1 1-.1-.3M97.5 163.4v1.1M97.6 163.5v1.1M97.6 164.6h.1M97.6 163.5h.1M97.6 164.3h.1M97.6 163.5v.1M97.6 163.5v1.1v-.3"/>
<path d="M97.7 164.5v.3M97.7 164.4h.1M97.7 163.7h.1M97.7 163.7v1.1M97.7 163.6v1.1M97.8 163.7v1.1M97.8 164.6v.3M97.8 164.8v.1M97.8 163.7v.1M97.8 164.6h.1M97.8 163.8h.1M97.8 163.8v1.1"/>
<path d="M97.9 164v-.1v1.1M97.9 164.8v.2M97.9 165h.1M97.9 164.1v1M106.3 172.8v.6M106.7 173.1a1.87 1.87 0 0 1 2.7 .3 1.23 1.23 0 0 1-1.7 .9 1.09 1.09 0 0 1-1.2-.9zM106.9 174.1a.71 .71 0 0 1-.5-.7 .71 .71 0 0 1 .4-.7 2.12 2.12 0 0 1 2.7 .5 .8 .8 0 0 1-.6 .9M109.5 172.8v.6M109.7 160.1l-1.2 .3M110.6 170.4v.5M110.8 161.7a3.4 3.4 0 0 1 2.9 0M110.8 161.7a3.2 3.2 0 0 1 3.7 .8l.1 .3"/>
<path d="M110.9 161.7v.1M110.9 161.7l.1 .1M110.9 161.7h.1M110.9 170.7a1.87 1.87 0 0 1 2.7 .2 1.23 1.23 0 0 1-1.6 .9 1.09 1.09 0 0 1-1.2-.9zM111.1 161.7l-.1 .1M111.1 161.6v.3M111.1 161.6l.1 .1M111.1 161.7h-.2M111.2 161.6v.3M111.2 161.6l-.1 .1M111.3 161.6l.1 .5v-.5h.1v.5M111.3 161.6v.4l-.1-.4"/>
<path d="M111.3 161.6h-.1M111.5 161.5l.1 .7v-.7M111.5 161.5v.6M111.5 161.5v.1M111.5 161.6h-.2M111.6 161.5l.1 .7v-.6M111.6 161.5v.1M111.6 161.5l-.1 .1M111.7 162.3v-.8l.1 .8M111.8 161.6v.7M111.8 161.5l.1 .9M111.8 161.5v.8"/>
<path d="M111.8 161.5h-.2M112 161.5v.9M112 161.5l-.1 .1M112 161.5h-.1M112.1 161.5v1M112.1 161.5l-.1 .1M112.1 161.5h-.1M112.2 161.5v1M112.2 161.5l-.1 .1M112.2 161.5h-.1M112.2 161.5h.1M112.2 161.6l.1 1"/>
<path d="M112.3 161.5v1.1zM112.3 161.5h.1M112.4 161.5v1.2M112.4 161.5v1.1M112.4 161.5l-.1 .1M112.4 161.5h.1M112.5 161.5v1.2M112.5 161.5l-.1 .1M112.5 161.5h.1M112.6 161.5v1.3M112.6 161.5l-.1 .1M112.6 161.5l.2 .1"/>
<path d="M112.6 161.6l.1 1.2M112.7 161.5l.1 1.4zM112.8 161.6v1.3M112.8 161.5l.1 1.4zM112.9 161.6h.1M112.9 161.6v1.4zM113 161.6h.1M113.1 161.6v1.4v-1.4M113.1 161.6v1.4M113.1 161.6h-.2M113.1 161.6h.1M113.1 161.6l.1 1.5"/>
<path d="M113.2 161.6h.1M113.2 161.6v1.5M113.2 161.6v.1M113.3 161.6l.1 .1M113.3 171.6h-.1M113.3 171.5a.69 .69 0 0 0 .5-.6 .69 .69 0 0 0-.5-.7 2.12 2.12 0 0 0-2.7 .5 .87 .87 0 0 0 .6 .9M113.3 161.7v1.5M113.3 161.7h.1M113.4 161.7h.1M113.4 161.7l.1 1.6M113.4 161.7h-.1M113.5 161.7h.1"/>
<path d="M113.5 161.7v1.6M113.5 161.8l.1 1.6M113.5 161.7v.1M113.6 161.7l.2 .2M113.6 161.8l.1 1.6M113.7 161.7l.2 .1M113.8 161.9v1.5M113.8 170.4v.5M113.8 161.9h-.1M113.8 161.9l.1 1.6M113.8 161.9h.2M114 162v1.6"/>
<path d="M114 161.9v1.7M114 161.9l-.1 .1M114 161.9l.1 .1M114 162.1h.1M114.1 162.1l.1 1.6M114.1 162.1v1.5M114.1 162l.1 .2M114.2 162.2v1.5M114.2 162.2l.1 1.5M114.2 162.2h.1M114.2 162.2l.2 .1M114.3 162.3h.1"/>
<path d="M114.3 162.3l.1 1.5M114.3 162.3v1.5M114.4 162.3l.1 .1M114.4 162.4h.1M114.5 162.4v1.4M114.5 162.5h.1M114.5 162.4v.1M114.5 162.5v1.4M114.5 162.6h.1M114.5 162.5v.1M114.5 162.6l.1 1.3M114.5 162.6l.1 .2"/>
<path d="M114.6 162.8h.1M114.6 162.8v1.1v-1.1M114.6 162.8v.1M124.1 178.2v.5M124.4 169.5v.1M124.4 169.5h.1M124.4 169.5h-.1M124.4 178.4a1.87 1.87 0 0 1 2.7 .3 1.23 1.23 0 0 1-1.6 .9 1.09 1.09 0 0 1-1.2-.9zM124.5 169.5h-.1M124.5 169.5v.1M124.5 169.5h.1M124.5 179.3l.2 .1"/>
<path d="M124.5 179.3a.69 .69 0 0 1-.4-.6 .69 .69 0 0 1 .4-.7 2.12 2.12 0 0 1 2.8 .5l-.2 .6-.3 .2M124.6 169.4v.3M124.6 169.4l-.1 .1M124.6 169.4l.1 .1M124.7 169.4v.3M124.7 169.4h-.1M124.8 169.4h-.1M124.8 169.4v.4l-.1-.4M124.9 169.3l-.1 .1M124.9 169.4v.4l-.1-.4M124.9 169.4h.1M125 169.3h-.1"/>
<path d="M125 169.3v.6l-.1-.5M125 169.3v.1M125.1 169.3h-.1M125.1 169.3v.7l-.1-.7M125.1 169.3v.1M125.2 169.3v.7l-.1-.7M125.2 169.3l.1 .8M125.2 169.3v.1M125.2 169.3h-.1M125.3 169.3l.1 .8M125.3 169.3v.8M125.3 169.3v.1"/>
<path d="M125.3 169.3h-.1M125.4 169.3v.9M125.4 169.3v.1M125.4 169.3h-.1M125.4 169.3l.1 .9M125.5 169.3h-.1M125.5 169.3l.1 1M125.5 169.3v.9M125.5 169.3v.1M125.6 169.3l.1 1v-1M125.6 169.3v1M125.6 169.3v.1"/>
<path d="M125.6 169.3h-.1M125.7 169.3h.1M125.8 169.3h.1M125.8 169.3v1.1M125.8 169.3v1M125.9 169.3v1.1M125.9 169.3l-.1 .1M125.9 169.3h.1M125.9 169.3v1.2M126 169.3v1.2M126 169.3l-.1 .1M126 169.3h.1"/>
<path d="M126.1 169.3v1.3M126.1 169.3l-.1 .1M126.1 169.3h.1M126.2 169.3v1.3M126.2 169.3l-.1 .1M126.2 169.3h.1M126.2 169.4l.1 1.3M126.3 169.3h.1M126.3 169.3v1.4zM126.4 169.3v1.5zM126.4 169.3l-.1 .1M126.4 169.3l.1 .1"/>
<path d="M126.5 169.4v1.4v-1.4M126.5 169.4h-.1M126.5 169.4h.1M126.6 169.4v1.5M126.6 169.5l.1-.1v1.5M126.6 169.4h-.1M126.6 169.4h.2M126.8 179.3l-.1 .1M126.8 169.4v1.6M126.8 169.4l-.1 .1M126.8 169.4l.1 .1M126.9 169.5v1.5"/>
<path d="M126.9 169.5h-.1M126.9 169.5h.1M127 169.5h.1M127 169.5v1.6M127 169.5h-.1M127.1 169.5v1.6M127.1 169.5l-.1 .1M127.1 169.5l.1 .1M127.2 169.6v1.6M127.2 169.6h-.1M127.2 169.5l.2 .1M127.2 169.5a3.4 3.4 0 0 0-3 0 3.2 3.2 0 0 1 3.8 .8l.1 .3"/>
<path d="M127.2 169.6h.1M127.3 178.2v.5M127.3 169.6v1.6M127.3 169.6l-.1 .1M127.3 169.6l.1 .1M127.4 169.7v1.6M127.4 169.7h-.1M127.4 169.7h.1M127.4 169.7l.1 .1M127.4 169.8h.1M127.5 169.8v1.6M127.5 169.8h.1"/>
<path d="M127.6 169.8v1.6M127.6 169.8h-.1M127.6 169.9h.1M127.6 169.8v.1M127.6 169.9v1.6M127.6 169.9l.2 .1M127.7 169.9v1.6M127.7 169.9h.1M127.7 170h.1M127.8 170v1.5M127.8 170h.1M127.8 170v.1"/>
<path d="M127.8 170.1h.1M127.8 170l.1 .1M127.9 170.1h.1M127.9 170.1v1.5M127.9 170.2h.1M127.9 170.2v1.4M127.9 170.3h.1M127.9 170.2l.1 .1M128 170.3h.1M128 170.3v1.3M128 170.4h.1M128 170.3v.2"/>
<path d="M128 170.4v1.3M128 170.5h.1M128.1 170.5v.1M128.1 170.6h.1M128.1 170.5v1.2v-1.1M128.1 170.5v1.2M136.3 179.6l-12.2 7M136.3 176.4l.2 .4v2.5l-.2 .3M119.8 180.6v.5M120.1 180.9a1.87 1.87 0 0 1 2.7 .2 1.23 1.23 0 0 1-1.6 1 1.09 1.09 0 0 1-1.2-1zM120.4 181.9a.8 .8 0 0 1-.6-1 .8 .8 0 0 1 .9-.6 1.93 1.93 0 0 1 2.3 .7 .85 .85 0 0 1-.6 .9M123 180.6v.5"/>
<path d="M123.7 186.6h.4"/>
</g>
<g fill="#000">
<circle cx="117.9" cy="54.7" r=".18"/>
<circle cx="90.9" cy="73.3" r=".18"/>
<circle cx="98.1" cy="72" r=".18"/>
<circle cx="108.9" cy="78.2" r=".18"/>
<circle cx="108.9" cy="78.3" r=".18"/>
<circle cx="126.4" cy="62.8" r=".18"/>
<circle cx="135.9" cy="62.8" r=".18"/>
<circle cx="135.9" cy="62.6" r=".18"/>
<circle cx="32.7" cy="161.1" r=".18"/>
<circle cx="36.3" cy="162.7" r=".18"/>
<circle cx="94" cy="164.1" r=".18"/>
<circle cx="114.5" cy="162.6" r=".18"/>
<circle cx="114.6" cy="162.7" r=".18"/>
<circle cx="114.6" cy="162.8" r=".18"/>
<circle cx="114.6" cy="162.9" r=".18"/>
<circle cx="128.1" cy="170.7" r=".18"/>
<circle cx="128.1" cy="170.6" r=".18"/>
</g>
<!-- layer: Visible Narrow -->
<g fill="none" stroke="#000" stroke-width=".2">
<path d="M26 155.4l.3 .1-.1 .4M26 155.8l.2 .1M26.1 156l1.9 3.9M26.1 156l15.6 6.6M27.5 152.8l15.6 6.6-1.2 2.8-15.6-6.7zM27.7 152.5l-.2 .2h-.3M29.2 153.1a61.4 61.4 0 0 1 13.6 5.7M29.5 148a1.69 1.69 0 0 1 1.5 0l3.7 1.1M31.9 160a11 11 0 0 1 5.1 1.9l.7 .7M32.6 160l2.4 .8 2.3 1.3M36.4 149.7l4.4 1.9a31.1 31.1 0 0 1 7.3 4.4l.2 .5M43.1 159.4l.4 .2"/>
<path d="M43.3 159.1l-.2 .3M43.5 159.6l1.9 3.9M43.5 159.6l-1.2 2.8M43.5 159.3v.3M43.6 159.3l1.4 1a1.74 1.74 0 0 1 1 1.3M62.2 146a1.62 1.62 0 0 1 1.9 .9 1.62 1.62 0 0 1-.6 2M31.8 160.2a11 11 0 0 1 5.1 2l.7 .7M32.1 162.5a7.5 7.5 0 0 1 3.6 1.6M32.2 162.6a7.7 7.7 0 0 1 3.4 1.5 5.6 5.6 0 0 1-3.3-1.3zM32.2 160.8l-.4-.5a9.9 9.9 0 0 1 4.4 1.6l1 .6 .3 .4h-.6M32.7 161.1l-.5-.5a4.3 4.3 0 0 1 2.6 .7l1.1 .6a1.44 1.44 0 0 1 1.1 .9l-.7-.1M41.7 162.6l1.9 3.9"/>
<path d="M41.9 162.2l-.1 .4M41.9 162.2l.4 .2M42.3 162.4l1.8 3.8M42.3 162.4l-.3 .2h-.2M43.9 160.1a2.59 2.59 0 0 1 1.6 1.6l-.7 .2"/>
</g>
<!-- layer: Border -->
<path d="M6.3 9.7h266.7v196.6h-266.7zM139.7 3.3v6.4l2.2-3.8h-4.4l2.2 3.8M0 108h6.3l-3.8-2.2v4.4l3.8-2.2M273 108l3.8 2.2v-4.4l-3.8 2.2h6.4M139.7 206.3l-2.2 3.8h4.4l-2.2-3.8v6.3" fill="none" stroke="#000" stroke-width=".2"/>
<!-- layer: Titleblock -->
<path d="M76.4 142.8h196.6v63.5h-196.6zM143 158.5h130M143 142.8v63.5M76.4 199.9h196.6M76.4 193.6h66.6M76.4 187.2h196.6M152.4 187.2v12.7M177.8 199.9v6.4M184.1 187.2v12.7M228.6 199.9v6.4M260.3 187.2v12.7" fill="none" stroke="#000" stroke-width=".25"/>
<!-- layer: Parts Lists -->
<g fill="none" stroke="#000" stroke-width=".2">
<path d="M195.8 9.7h77.2v90.6h-77.2zM195.8 16.3h77.2M211.6 16.3v84M227.3 16.3v84M195.8 22.9h77.2M195.8 29.5h77.2M195.8 36.1h77.2M195.8 42.7h77.2M195.8 49.3h77.2M195.8 55.9h77.2M195.8 67.2h77.2M195.8 73.9h77.2"/>
<path d="M195.8 80.5h77.2M195.8 87.1h77.2M195.8 93.7h77.2"/>
</g>
<!-- layer: Balloons -->
<g fill="none" stroke="#000" stroke-width=".2">
<path d="M53.7 39.3h11.2a7 7 0 0 1 7 7 7 7 0 0 1-7 7M53.7 39.3a7 7 0 0 0-7 7 7 7 0 0 0 7 7M107 36.7l1.3 5.7M153.4 35l12.3 1.8M172.4 31.6h11.2M172.5 31.6a7 7 0 0 0-7.1 7 7 7 0 0 0 7.1 7.1M183.6 31.6a7 7 0 0 1 7 7 7 7 0 0 1-7 7.1M53.7 53.3h11.2M63.2 53.3l13 23.2M172.4 45.7h11.2M13 65.3a7 7 0 0 1 5.3-2.4h10a7 7 0 0 1 7 7 7 7 0 0 1-7 7h-10a7 7 0 0 1-6.4-4.1 7 7 0 0 1 1.1-7.5zM33.8 74.3l16.3 6.8"/>
<path d="M135.8 67.1l25.1 35.2M88 99.8l8.2 19.8M52.3 111.8l-17.5 11.8M160.7 102.3h10.5M160.7 102.3a7 7 0 0 0-7 7 7 7 0 0 0 7 7h10.5M171.2 102.3a7 7 0 0 1 7 7 7 7 0 0 1-7 7M16.2 124.8a7 7 0 0 1 5.3-2.5h9.3a7 7 0 0 1 7 7.1 7 7 0 0 1-7 7h-9.3a7 7 0 0 1-6.4-4.1 7 7 0 0 1 1.1-7.5zM88.9 121.3a7 7 0 0 1 4.6-1.7h11.2a7 7 0 0 1 7 7 7 7 0 0 1-7 7h-11.2a7 7 0 0 1-6.5-4.6 7 7 0 0 1 1.9-7.7zM16.6 177.8h11.3M16.6 177.8a7 7 0 0 0-7 7 7 7 0 0 0 7 7M27.9 177.8a7 7 0 0 1 7 7 7 7 0 0 1-7 7h-11.3M32.6 166.2l-6.4 11.6"/>
<path d="M38.8 164.8l13.2 22.9M50.4 187.7h11.2M50.5 187.7a7 7 0 0 0-7.1 7 7 7 0 0 0 7.1 7h11.1M61.6 187.7a7 7 0 0 1 7.1 7 7 7 0 0 1-7.1 7"/>
<circle cx="105.2" cy="29.3" r="7.6"/>
</g>
<path d="M150.4 34.6l3.1-.1-.1 1zM107.8 42.5l1-.2 .2 3.1zM75.8 76.8l.9-.5 1 2.9zM134.1 64.6l2.1 2.2-.8 .6zM50.2 80.7l2.7 1.6-3.1-.7zM86.8 96.9l1.7 2.7-1 .3zM52 111.4l2.8-1.2-2.2 2.1zM34.1 163.6l-1 2.9-.9-.5zM37.3 162.1l1.9 2.4-.8 .5z" fill="#000" stroke="#000" stroke-width=".2"/>
<g font-size="8.5">
<text x="102.8" y="32.3">3</text>
<text x="172.2" y="41.7">2.4</text>
<text x="53.4" y="49.3">2.3</text>
<text x="18" y="73">2.1</text>
<text x="159.8" y="112.4">1.2</text>
<text x="93.3" y="129.7">2.2</text>
<text x="20.5" y="132.4">1.1</text>
<text x="144.3" y="156">Rex's Builds</text>
<text x="144.3" y="171">Jim S. Ball Turner</text>
<text x="16.4" y="187.8">2.5</text>
<text x="50.2" y="197.7">2.6</text>
</g>
<g font-size="4.3">
<text x="222.1" y="14.5">PARTS LIST</text>
<text x="198.6" y="21.1">ITEM</text>
<text x="215" y="21">QTY</text>
<text x="234.5" y="21.1">PART NUMBER</text>
<text x="202.6" y="27.2">1</text>
<text x="218.4" y="27.2">1</text>
<text x="228.7" y="27.5">TEE ASSY</text>
<text x="200.9" y="33.8">1.1</text>
<text x="218.4" y="33.8">1</text>
<text x="228.7" y="34.1">TEE BODY</text>
<text x="200.6" y="40.4">1.2</text>
<text x="218.3" y="40.4">4</text>
<text x="228.6" y="40.7">SHCS 1/4-28 X 9/16</text>
<text x="202.5" y="47">2</text>
<text x="218.4" y="47">1</text>
<text x="228.5" y="47.3">PUCK ASSY</text>
<text x="201" y="53.6">2.1</text>
<text x="218.4" y="53.6">1</text>
<text x="228.5" y="53.9">PUCK BODY</text>
<text x="200.8" y="60.2">2.2</text>
<text x="218.4" y="60.2">1</text>
<text x="228.6" y="60.5">SET SCREW 1/4-28 X</text>
<text x="228.6" y="65.7">3/16</text>
<text x="200.8" y="71.6">2.3</text>
<text x="218.4" y="71.6">1</text>
<text x="228.6" y="71.9">CUTTER</text>
<text x="200.8" y="78.2">2.4</text>
<text x="218.4" y="78.2">1</text>
<text x="228.5" y="78.4">HANDLE</text>
<text x="200.7" y="84.8">2.5</text>
<text x="218.4" y="84.8">1</text>
<text x="228.6" y="85.1">SHCS 10-24 X 3/8</text>
<text x="200.8" y="91.4">2.6</text>
<text x="218.4" y="91.4">1</text>
<text x="228.8" y="91.7">WASHER #10 1/2 DIA</text>
<text x="202.5" y="98">3</text>
<text x="218.4" y="98">1</text>
<text x="228.6" y="98.3">COMPOUND</text>
<text x="146.3" y="197.7">A</text>
<text x="265" y="197.7">G</text>
<text x="158.2" y="204.6">1:1</text>
<text x="243.8" y="204.6">1/4</text>
</g>
<g font-size="3.5">
<text x="144.3" y="146.6">PROJECT</text>
<text x="144.3" y="162.3">TITLE</text>
<text x="77.7" y="191.7">APPROVED</text>
<text x="143.7" y="191">SIZE</text>
<text x="163.1" y="191">CODE</text>
<text x="185.4" y="191">DWG NO</text>
<text x="263" y="191">REV</text>
<text x="77.7" y="198">CHECKED</text>
<text x="77.7" y="204.4">DRAWN</text>
<text x="99" y="204.4">Rex Walters</text>
<text x="129.9" y="204.4">7/30/23</text>
<text x="144.5" y="204.4">SCALE</text>
<text x="179" y="204.4">WEIGHT</text>
<text x="229.8" y="204.4">SHEET</text>
</g>
</svg>
